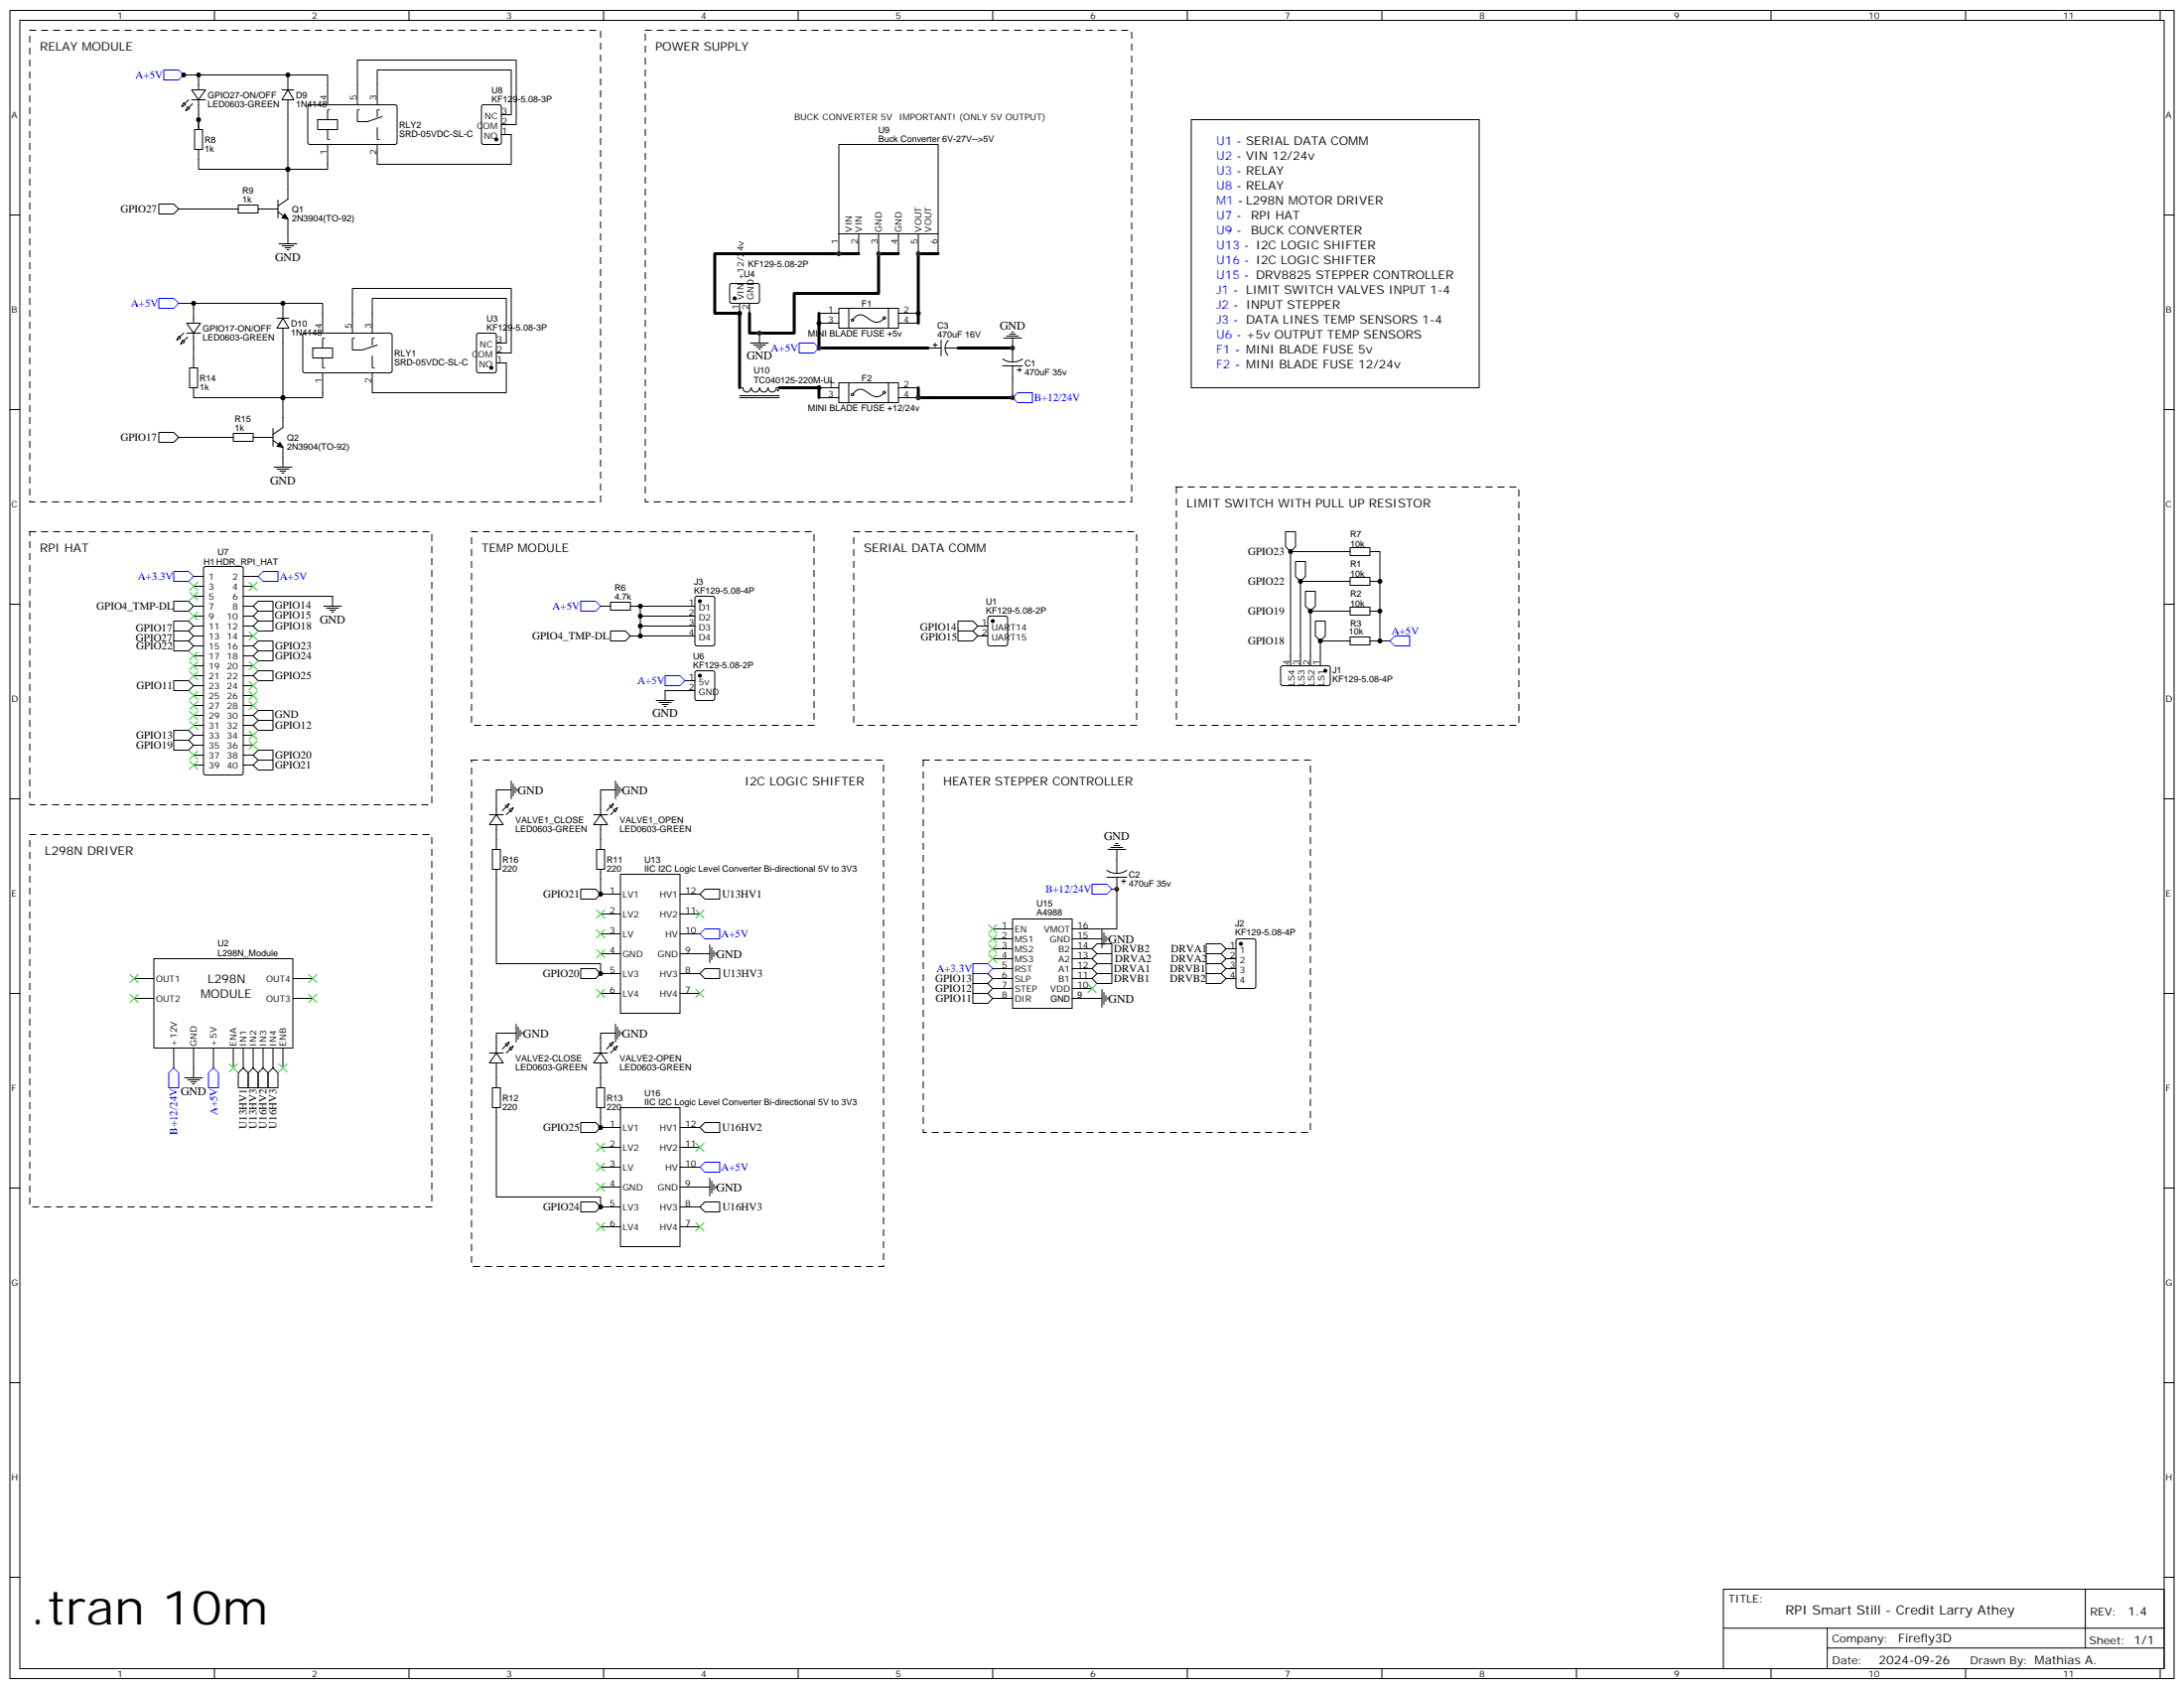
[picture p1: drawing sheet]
<svg xmlns="http://www.w3.org/2000/svg" width="776mm" height="600mm" viewBox="0 0 776 600" stroke-linecap="round" stroke-linejoin="round" font-family="sans-serif">
<g fill="none" stroke="#000" stroke-width=".35">
<path d="M3.5 3.7h769.1v592.7h-769.1zM7.1 7.2h762v585.6h-762zM76.2 3.7v3.5M145.3 3.7v3.5M214.5 3.7v3.5M283.6 3.7v3.5M352.8 3.7v3.5M421.9 3.7v3.5M491.1 3.7v3.5M560.2 3.7v3.5M629.4 3.7v3.5M698.5 3.7v3.5"/>
<path d="M767.6 3.7v3.5M65.3 36.5l.7 .7-1.4 .7zM66.7 37.9l.7 .7-1.4 .7zM68.1 31.9h4.9l-2.4 3.6zM68.1 35.5h4.9M70.6 31.9v-5.3h-5.3h51.1v10.6M70.6 35.5v10.5M100.2 31.9h4.2M102.3 31.9l2.1 3.6h-4.2zM102.3 35.5v24.6h14.1v-8.8M102.3 26.6v5.3M109.6 37.4l.5-.2 30.6 .1 .4 .6-.1 13-.6 .4h-30.6l-.4-.7v-12.7z"/>
<path d="M116.4 39v3.5M127 39v4.2h3.5l5.3-1.7M127 37.2v-15.9h56.4v23h-5.2M134.1 37.2v-12.3h47.6v15.8h-3.5M134.1 39v2.5M171.3 37.4l.5-.2h5.6l.7 .4 .1 13-.5 .7h-5.9l-.6-.4-.1-13zM69.1 46h2.9v7.1h-2.9zM70.6 53.1v7h31.7v10.6l-3.5 2.5M112.9 42.5h7v3.5h-7zM116.4 46v3.6M134.1 45.3v4.3M178.2 47.8h3.5v10.6h-47.6v-7.1"/>
<path d="M423.3 42.5h102.3v95.3h-102.3zM3.5 76.4h3.6M56.4 72.5h5.3l1.8 1.8-1.8 1.7h-5.3zM63.5 74.3h21.2M84.7 72.8h7v2.9h-7zM91.7 74.3h7.1M98.8 75.3l3.5 2.5v8.8M98.8 71.1v6.3M769.1 76.4h3.5M99.1 86.6h6.4M100.2 87.3h4.2M101.2 88h2.2"/>
<path d="M102 88.7h.7M301.6 83.1h-3.5v-31.8h35.3v31.8h-35.3v7M305.2 83.1v7M312.2 83.1v7M319.3 83.1v7M326.3 83.1v7M333.4 83.1v7M63.5 119.4l.7 .7-1.4 .7zM63.5 107.8h5.3v7M66.3 114.8h5l-2.5 3.6zM66.3 118.4h5M68.8 107.8h45.9v10.6"/>
<path d="M68.8 118.4v12.3M98.4 113.1h4.3M100.5 113.1l2.2 3.5h-4.3zM100.5 116.6v24.7h14.2v-8.8M100.5 107.8v5.3M107.8 118.6l.5-.2h30.6l.4 .7v12.9l-.7 .5-30.6-.1-.4-.6v-12.7zM125.2 118.4v-15.9h56.5v22.9h-5.3M132.3 118.4v-12.4h47.6v15.9h-3.5M169.6 118.6l.4-.2h5.7l.6 .4 .1 13-.5 .6-5.9 .1-.6-.5-.1-12.9zM259.5 100.9l.5-.2 9.4 .1 .5 .6-.1 5.9-.6 .5-9.5-.1-.4-.6v-5.7zM262.8 107.8v3.5M266.3 107.8v3.5"/>
<path d="M269.9 118.4v3.5M291 111.3h7.1M298.1 109.5h21.2v7.1h-21.2zM298.1 114.8h-7.1v8.8M301.6 109.5v7.1M303.2 113.4a3.1 3.1 0 0 1 5.2-.4l.6 .5a3.3 3.3 0 0 0 4.8 0M315.7 109.5v7.1M319.3 111.3h7M319.3 114.8h7M357.7 119.4h4.2M358.8 118.7h2.1M359.5 118h.7"/>
<path d="M64.9 120.8l.7 .7-1.4 .7zM67.4 130.7h2.8v7.1h-2.8zM68.8 137.8v3.5h31.7v10.6l-3.5 2.4M111.1 123.6h7.1v3.6h-7.1zM114.7 120.1v3.5M114.7 127.2v3.5M125.2 120.1v4.3h3.6l5.3-1.8M132.3 120.1v2.5M132.3 126.5v4.2M176.4 128.9h3.5v10.6h-47.6v-7M262.8 137.8h1.1M264 137.8a1.41 1.41 0 0 0 1.4 1.5 1.41 1.41 0 0 0 1.4-1.5"/>
<path d="M266.7 121.9h6.3M267 137.8a1.41 1.41 0 0 0 1.4 1.5 1.41 1.41 0 0 0 1.5-1.5M267.8 122.6h4.2M268.8 123.3h2.1M269.5 124h.7M270 137.8a1.41 1.41 0 0 0 1.4 1.5 1.41 1.41 0 0 0 1.4-1.5M276.9 137.8h-1.1a1.41 1.41 0 0 1-1.4 1.5 1.41 1.41 0 0 1-1.4-1.5M291 137.8h7.1M298.1 136h21.2v7.1h-21.2zM301.6 136v7.1M303.2 139.8a3.1 3.1 0 0 1 5.2-.3l.6 .5a3.3 3.3 0 0 0 4.8-.1M315.7 136v7.1"/>
<path d="M319.3 137.8h7M329.8 123.6h4.6M331.6 122.6h1.4M332.3 121.9v1.4M334.4 120.8v5.7M335.8 123.6h4.6M337 120.9a3.8 3.8 0 0 0-.2 5.3M356.3 127.5l1.7 .9 1.8 .2M356.3 130h7.1M356.7 120.1h6.3M359.8 120.1v8.5M359.8 130v11.3"/>
<path d="M361.9 131.4h-.3h1.4M362.3 130.7v1.4M363.4 127.5l-1.7 .8-1.9 .3M3.5 145.5h3.6M56.4 153.6h5.3l1.8 1.8-1.8 1.8h-5.3zM63.5 155.4h19.4M82.9 154h7.1v2.8h-7.1zM90 155.4h7M97 156.5l3.5 2.4v7.1M97 152.2v6.4M262.8 141.3h14.1M262.8 140.6h14.1"/>
<path d="M291 141.3h7.1M319.3 141.3h7M769.1 145.5h3.5M97.4 166h6.3M98.4 166.7h4.3M99.5 167.4h2.1M100.2 168.1h.7M456.8 188.9h3.6v5.3l-1.8 1.8-1.8-1.8zM460.4 199.5h3.5v5.3l-1.8 1.8-1.7-1.8zM479.8 194.6h7v2.8h-7zM479.8 196h-21.2v40.5M486.8 196h3.6v31.7"/>
<path d="M3.5 214.7h3.6M61.7 213.6h5.3l1.8 1.8-1.8 1.7h-5.3zM68.8 215.4h3.5M68.8 204.8h3.5M68.8 208.3h3.5M68.8 211.8h3.5M68.8 218.9h3.5M72.6 201.5l.4-.2h12.7l.5 .2 .2 .5v72.6l-.2 .5-.5 .2h-12.7l-.5-.2-.2-.5v-72.6zM86.4 211.8h31.8v3.6M86.4 215.4h3.6M86.4 204.8h5.3M86.4 208.3h3.6"/>
<path d="M86.4 218.9h3.6M90 218.9l1.7-1.8h5.3v3.6h-5.3zM90 215.4l1.7-1.8h5.3v3.5h-5.3zM115 215.4h6.4M116.1 216.1h4.2M117.1 216.8h2.1M117.8 217.5h.7M213.4 215.4h3.6M217 214h7v2.8h-7zM224 215.4h3.5M227.5 218.9h19.4M246.9 215.4h-19.4v10.6h-3.5"/>
<path d="M247.2 212l.4-.2h5.7l.6 .5 .1 16.5-.5 .6-5.9 .1-.6-.5-.1-16.5zM351.2 219.1l.5-.2h5.7l.6 .4 .1 9.5-.5 .6-5.9 .1-.6-.5-.1-9.4zM463.9 210.1h3.5v5.3l-1.7 1.7-1.8-1.7zM479.8 205.1h7v2.9h-7zM479.8 215.7h7v2.8h-7zM479.8 217.1h-14.1v19.4M479.8 206.6h-17.7v29.9M486.8 206.6h3.6M486.8 217.1h3.6M769.1 214.7h3.5M61.7 227.7h5.3l1.8 1.8-1.8 1.7h-5.3zM61.7 220.7h5.3l1.8 1.7-1.8 1.8h-5.3z"/>
<path d="M61.7 224.2h5.3l1.8 1.8-1.8 1.7h-5.3zM68.8 222.4h3.5M68.8 226h3.5M68.8 229.5h3.5M68.8 233h3.5M68.8 236.5h3.5M86.4 222.4h3.6M86.4 226h3.6M86.4 229.5h3.6M86.4 233h3.6M86.4 236.5h3.6M90 229.5l1.7-1.8h5.3v3.5h-5.3z"/>
<path d="M90 233l1.7-1.8h5.3v3.6h-5.3zM90 222.4l1.7-1.7h5.3v3.5h-5.3zM217 224.2h5.2l1.8 1.8-1.8 1.7h-5.2zM227.5 222.4h19.4M227.5 226h19.4M247.2 238.5l.4-.2h5.7l.6 .4 .1 9.5-.5 .6-5.9 .1-.6-.5-.1-9.4zM340.4 220.7h5.3l1.8 1.7-1.8 1.8h-5.3zM340.4 224.2h5.3l1.8 1.8-1.8 1.7h-5.3zM347.5 222.4h3.5M347.5 226h3.5M455.3 236.7l.5-.2 16.5 .1 .4 .6v6l-.7 .4-16.5-.1-.4-.6v-5.7zM467.4 220.7h3.6v5.3l-1.8 1.7-1.8-1.7z"/>
<path d="M479.8 226.3h7v2.8h-7zM479.8 227.7h-10.6v8.8M486.8 227.7h7.1M61.7 241.8h5.3l1.8 1.8-1.8 1.8h-5.3zM61.7 259.5h5.3l1.8 1.7-1.8 1.8h-5.3zM68.8 240.1h3.5M68.8 243.6h3.5M68.8 247.1h3.5M68.8 250.6h3.5M68.8 254.2h3.5M68.8 257.7h3.5M86.4 240.1h3.6"/>
<path d="M86.4 243.6h3.6M86.4 247.1h3.6M86.4 250.6h3.6M86.4 254.2h3.6M86.4 257.7h3.6M90 240.1l1.7-1.8h5.3v3.5h-5.3zM90 257.7l1.7-1.8h5.3v3.6h-5.3zM90 254.2l1.7-1.8h5.3v3.5h-5.3zM233.2 248.9h6.3M234.2 249.6h4.3M235.3 250.3h2.1M236 251h.7"/>
<path d="M243.4 241.8h3.5M246.9 245.4h-10.5v3.5M61.7 263h5.3l1.8 1.8-1.8 1.7h-5.3zM68.8 261.2h3.5M68.8 264.8h3.5M68.8 268.3h3.5M68.8 271.8h3.5M86.4 261.2h3.6M86.4 264.8h3.6M86.4 268.3h3.6M86.4 271.8h3.6M90 268.3l1.7-1.8h5.3v3.6h-5.3z"/>
<path d="M90 271.8l1.7-1.7h5.3v3.5h-5.3zM181.7 277.5v6.3M182.4 278.5v4.3M183.1 279.6v2.1M218.7 277.5v6.3M219.4 278.5v4.3M220.1 279.6v2.1M3.5 283.8h3.6M173.9 289.5h5M176.4 289.5l2.5 3.5h-5zM176.4 293v8.8M179.6 286.3l1.4-.7-.7 1.4z"/>
<path d="M181 287.7l1.4-.7-.7 1.4zM181.7 280.6h-5.3v8.9M183.8 280.3v.7M211 289.5h4.9M213.4 289.5l2.5 3.5h-4.9zM213.4 293v8.8M216.6 286.3l1.4-.7-.7 1.4zM218 287.7l1.4-.7-.7 1.4zM218.7 280.6h-5.3v8.9M220.8 280.3v.7M396.5 299.7h.7M769.1 283.8h3.5"/>
<path d="M175 301.8h2.8v7.1h-2.8zM176.4 308.9v33.5h37v3.5M206.4 315.9h5.3l1.7 1.8-1.7 1.7h-5.3zM212 301.8h2.8v7.1h-2.8zM213.4 317.7h7.1M213.4 308.9v8.8M220.5 310.6h21.2v49.4h-21.2zM241.7 317.7h7M248.7 317.7l1.8-1.8h5.3v3.5h-5.3zM393.3 309.2l1.7 .8 1.9 .3M393.3 311.7h7.1M393.7 301.8h6.3"/>
<path d="M394.8 301.1h4.2M395.1 315.9h1.8v14.1h-15.9M395.8 300.4h2.1M396.9 301.8v8.5M396.9 311.7v4.2M399 313.1h-.4h1.4M399.3 312.4v1.4M400.4 309.2l-1.7 .8-1.8 .3M213.4 324.7h7.1M213.4 331.8h7.1M213.4 338.8h7.1M241.7 324.7h7"/>
<path d="M241.7 331.8h7M241.7 338.8h10.5M252.2 335.7v6.3M252.9 336.7v4.3M253.6 337.8v2.1M254.4 338.5v.7M352.8 337.1h7M352.8 333.6h7M352.8 330h7M359.8 326.5h21.2v31.7h-21.2zM381 337.1h7.1M381 333.6h10.6"/>
<path d="M388.1 337.1l1.7-1.8h5.3v3.5h-5.3zM391.6 330.4v6.3M392.3 331.4v4.3M393 332.5v2.1M393.7 333.2v.7M428.6 335.3h5.3l1.8 1.8-1.8 1.7h-5.3zM428.6 338.8h5.3l1.8 1.8-1.8 1.8h-5.3zM435.7 337.1h3.5M439.4 333.8l.5-.2h5.7l.6 .4 .1 16.5-.5 .6-5.9 .1-.6-.5-.1-16.4zM3.5 353h3.6M47.6 347.7h7.1M47.6 354.7h7.1"/>
<path d="M54.7 340.6h49.4v31.8h-49.4zM104.1 347.7h7M104.1 354.7h7M206.4 344.1h5.3l1.7 1.8-1.7 1.8h-5.3zM213.4 353h7.1M213.4 345.9h7.1M241.7 353h7M241.7 345.9h7M250.5 344.1h5.3v3.6h-5.3l-1.8-1.8zM345.7 353h5.3l1.8 1.7-1.8 1.8h-5.3zM345.7 349.4h5.3l1.8 1.8-1.8 1.8h-5.3zM345.7 345.9h5.3l1.8 1.8-1.8 1.7h-5.3z"/>
<path d="M352.8 340.6h7M352.8 344.1h7M352.8 347.7h7M352.8 351.2h7M352.8 354.7h7M381 340.6h7.1M381 344.1h7.1M381 347.7h7.1M381 351.2h7.1M381 354.7h10.6M388.1 344.1l1.7-1.7h5.3v3.5h-5.3zM388.1 340.6l1.7-1.8h5.3v3.6h-5.3z"/>
<path d="M388.1 347.7l1.7-1.8h5.3v3.5h-5.3zM391.6 351.5v6.4M392.3 352.6v4.2M393 353.7v2.1M393.7 354.4v.7M428.6 342.4h5.3l1.8 1.7-1.8 1.8h-5.3zM428.6 345.9h5.3l1.8 1.8-1.8 1.7h-5.3zM435.7 340.6h3.5M435.7 344.1h3.5M435.7 347.7h3.5M769.1 353h3.5M61.7 372.4v7"/>
<path d="M68.8 372.4v10.5M75.8 372.4v7M82.9 372.4v7M86.4 372.4v7M90 379.4l1.7 1.8v5.3h-3.5v-5.3zM90 372.4v7M93.5 379.4l1.7 1.8v5.3h-3.5v-5.3zM93.5 372.4v7M97 379.4l1.8 1.8v5.3h-3.6v-5.3zM97 372.4v7M100.5 372.4v7M173.9 374.1h5"/>
<path d="M176.4 374.1l2.5 3.5h-5zM176.4 377.6v8.9M179.6 370.9l1.4-.7-.7 1.5zM181 372.4l1.4-.7-.7 1.4zM183.4 367.1h-7v7M183.4 363.9v6.3M184.1 364.9v4.3M184.9 366v2.1M185.6 366.7v.7M211 374.1h4.9M213.4 374.1l2.5 3.5h-4.9zM213.4 377.6v8.9"/>
<path d="M216.6 370.9l1.4-.7-.7 1.5zM218 372.4l1.4-.7-.7 1.4zM218.7 367.1h-5.3v7M218.7 363.9v6.3M219.4 364.9v4.3M220.1 366v2.1M220.8 366.7v.7M65.6 382.9h6.4M66.7 383.6h4.2M67.7 384.4h2.1M68.4 385.1h.7M84.7 381.2l1.7-1.8 1.8 1.8v5.3h-3.5z"/>
<path d="M175 386.5h2.8v7h-2.8zM176.4 393.5v31.8h37v3.5M206.4 398.8h5.3l1.7 1.8-1.7 1.7h-5.3zM212 386.5h2.8v7h-2.8zM213.4 393.5v7.1M220.5 393.5h21.2v49.4h-21.2zM213.4 400.6h7.1M213.4 407.6h7.1M213.4 414.7h7.1M241.7 400.6h7M241.7 407.6h7M241.7 414.7h7"/>
<path d="M248.7 400.6l1.8-1.8h5.3v3.5h-5.3zM252.2 418.6v6.3M252.9 419.6v4.3M3.5 422.1h3.6M206.4 427h5.3l1.7 1.8-1.7 1.8h-5.3zM213.4 421.7h7.1M213.4 428.8h7.1M213.4 435.9h7.1M241.7 421.7h10.5M241.7 428.8h7M241.7 435.9h7M248.7 428.8l1.8-1.8h5.3v3.6h-5.3z"/>
<path d="M253.6 420.7v2.1M254.4 421.4v.7M769.1 422.1h3.5M3.5 491.2h3.6M769.1 491.2h3.5M3.5 560.4h3.6M612.4 564.6h156.7v28.2h-156.7zM612.5 578.5h156.4M649.3 578.5v14.1M741 564.6l.1 20.9M769.1 560.4h3.5M76.2 592.8v3.6"/>
<path d="M145.3 592.8v3.6M214.5 592.8v3.6M283.6 592.8v3.6M352.8 592.8v3.6M421.9 592.8v3.6M491.1 592.8v3.6M560.2 592.8v3.6M629.4 592.8v3.6M649.3 585.5h119.6M698.5 592.8v3.6M767.6 592.8v3.6"/>
<circle cx="302.9" cy="113.8" r=".42"/>
<circle cx="314.2" cy="113" r=".44"/>
<circle cx="276.4" cy="138.6" r=".18"/>
<circle cx="314.2" cy="139.4" r=".44"/>
<circle cx="302.9" cy="140.2" r=".42"/>
</g>
<path d="M10.6 10.8h202.8v167.5h-202.8zM229.3 10.8h172.9v167.5h-172.9zM418 173h121.8v84.7h-121.8zM10.6 188.9h142.9v97h-142.9zM167.6 188.9h121.7v68.8h-121.7zM303.4 188.9h100.5v68.8h-100.5zM167.6 270.1h146.4v179.9h-146.4zM328.1 270.1h137.6v132.2h-137.6zM10.6 296.5h142.9v132.3h-142.9z" fill="none" stroke="#000" stroke-width=".35" stroke-dasharray="2.1 2.1"/>
<g fill="#000" stroke="#000" stroke-width=".35">
<path d="M67 35.5l-1.4 1.4zM67 38.3l1.4-1.4zM101.2 76l1.1 1.8-2.1-.4zM63.9 119.8l1.4-1.4zM65.3 121.2l1.4-1.4zM99.5 157.2l1 1.7-2.1-.3zM178.5 288l1.4-1.4zM179.9 289.5l1.4-1.5zM215.5 288l1.5-1.4zM218.4 288l-1.4 1.5zM178.5 372.7l1.4-1.4zM179.9 374.1l1.4-1.4z"/>
<path d="M215.5 372.7l1.5-1.4zM217 374.1l1.4-1.4z"/>
<circle cx="176.4" cy="49.6" r=".53"/>
<circle cx="261.1" cy="106" r=".53"/>
<circle cx="174.6" cy="130.7" r=".53"/>
<circle cx="248.7" cy="213.6" r=".53"/>
<circle cx="352.8" cy="220.7" r=".53"/>
<circle cx="471" cy="238.3" r=".53"/>
<circle cx="248.7" cy="240.1" r=".53"/>
<circle cx="441" cy="335.3" r=".53"/>
</g>
<g fill="#000">
<circle cx="65.3" cy="26.6" r=".88"/>
<circle cx="70.6" cy="26.6" r=".88"/>
<circle cx="102.3" cy="26.6" r=".88"/>
<circle cx="116.8" cy="39" r=".18"/>
<circle cx="127.4" cy="39" r=".18"/>
<circle cx="134.4" cy="39" r=".18"/>
<circle cx="70.6" cy="42.5" r=".88"/>
<circle cx="116.8" cy="49.6" r=".18"/>
<circle cx="134.4" cy="49.6" r=".18"/>
<circle cx="102.3" cy="60.1" r=".88"/>
<circle cx="68.8" cy="107.8" r=".88"/>
<circle cx="100.5" cy="107.8" r=".88"/>
<circle cx="262.8" cy="111.3" r=".88"/>
<circle cx="291" cy="114.8" r=".88"/>
<circle cx="326.3" cy="111.3" r=".88"/>
<circle cx="115" cy="130.7" r=".18"/>
<circle cx="115" cy="120.1" r=".18"/>
<circle cx="125.6" cy="120.1" r=".18"/>
<circle cx="132.6" cy="120.1" r=".18"/>
<circle cx="132.6" cy="130.7" r=".18"/>
<circle cx="291" cy="137.8" r=".88"/>
<circle cx="100.5" cy="141.3" r=".88"/>
<circle cx="326.3" cy="141.3" r=".88"/>
<circle cx="458.6" cy="196" r=".88"/>
<circle cx="227.5" cy="215.4" r=".88"/>
<circle cx="227.5" cy="218.9" r=".88"/>
<circle cx="462.1" cy="206.6" r=".88"/>
<circle cx="465.7" cy="217.1" r=".88"/>
<circle cx="490.4" cy="217.1" r=".88"/>
<circle cx="490.4" cy="206.6" r=".88"/>
<circle cx="227.5" cy="226" r=".88"/>
<circle cx="227.5" cy="222.4" r=".88"/>
<circle cx="469.2" cy="227.7" r=".88"/>
<circle cx="490.4" cy="227.7" r=".88"/>
<circle cx="213.4" cy="317.7" r=".88"/>
<circle cx="213.4" cy="345.9" r=".88"/>
<circle cx="213.4" cy="400.6" r=".88"/>
<circle cx="213.4" cy="428.8" r=".88"/>
</g>
<g fill="none" stroke="#00f" stroke-width=".35">
<path d="M58.2 24.9h5.3l1.8 1.7-1.8 1.8h-5.3zM56.4 106h5.3l1.8 1.8-1.8 1.7h-5.3zM284 121.9h5.3l1.7 1.7-1.7 1.8h-5.3zM359.8 141.3l1.8-1.8h5.3v3.6h-5.3zM61.7 203h5.3l1.8 1.8-1.8 1.8h-5.3zM93.5 203h5.3v3.6h-5.3l-1.8-1.8zM206.4 213.6h5.3l1.7 1.8-1.7 1.7h-5.3zM493.9 227.7l1.8-1.7h5.2v3.5h-5.2zM236.4 240.1h5.3l1.7 1.7-1.7 1.8h-5.3zM388.1 314.1h5.2l1.8 1.8-1.8 1.8h-5.2zM248.7 331.8l1.8-1.8h5.3v3.6h-5.3zM345.7 342.4h5.3l1.8 1.7-1.8 1.8h-5.3z"/>
<path d="M61.7 379.4l1.8 1.8v5.3h-3.5v-5.3zM74.1 381.2l1.7-1.8 1.8 1.8v5.3h-3.5zM248.7 414.7l1.8-1.8h5.3v3.6h-5.3z"/>
</g>
<g fill="none" stroke="#3c3" stroke-width=".35">
<path d="M67.4 210.4l2.8 2.9M67.4 206.9l2.8 2.8M67.4 217.5l2.8 2.8M70.2 210.4l-2.8 2.9M70.2 206.9l-2.8 2.8M70.2 217.5l-2.8 2.8M88.5 206.9l2.9 2.8M91.4 206.9l-2.9 2.8M67.4 231.6l2.8 2.8M67.4 235.1l2.8 2.8M67.4 238.7l2.8 2.8M70.2 231.6l-2.8 2.8"/>
<path d="M70.2 235.1l-2.8 2.8M70.2 238.7l-2.8 2.8M88.5 224.5l2.9 2.9M88.5 235.1l2.9 2.8M91.4 224.5l-2.9 2.9M91.4 235.1l-2.9 2.8M67.4 245.7l2.8 2.8M67.4 249.2l2.8 2.9M67.4 252.8l2.8 2.8M67.4 256.3l2.8 2.8M70.2 245.7l-2.8 2.8M70.2 249.2l-2.8 2.9"/>
<path d="M70.2 252.8l-2.8 2.8M70.2 256.3l-2.8 2.8M88.5 249.2l2.9 2.9M88.5 259.8l2.9 2.8M88.5 245.7l2.9 2.8M88.5 242.2l2.9 2.8M91.4 249.2l-2.9 2.9M91.4 245.7l-2.9 2.8M91.4 242.2l-2.9 2.8M91.4 259.8l-2.9 2.8M67.4 266.9l2.8 2.8M67.4 270.4l2.8 2.8"/>
<path d="M70.2 270.4l-2.8 2.8M70.2 266.9l-2.8 2.8M88.5 263.3l2.9 2.9M91.4 263.3l-2.9 2.9M212 323.3l2.8 2.8M212 330.4l2.8 2.8M212 337.4l2.8 2.9M214.8 323.3l-2.8 2.8M214.8 330.4l-2.8 2.8M214.8 337.4l-2.8 2.9M247.3 323.3l2.8 2.8M250.1 323.3l-2.8 2.8"/>
<path d="M351.4 339.2l2.8 2.8M351.4 335.7l2.8 2.8M351.4 332.1l2.8 2.9M351.4 328.6l2.8 2.8M354.2 339.2l-2.8 2.8M354.2 335.7l-2.8 2.8M354.2 332.1l-2.8 2.9M354.2 328.6l-2.8 2.8M46.2 346.3l2.8 2.8M46.2 353.3l2.8 2.8M49 346.3l-2.8 2.8M49 353.3l-2.8 2.8"/>
<path d="M109.7 346.3l2.8 2.8M109.7 353.3l2.8 2.8M112.5 346.3l-2.8 2.8M112.5 353.3l-2.8 2.8M212 351.5l2.8 2.9M214.8 351.5l-2.8 2.9M247.3 351.5l2.8 2.9M250.1 351.5l-2.8 2.9M386.6 349.8l2.9 2.8M389.5 349.8l-2.9 2.8M81.5 378l2.8 2.8M84.3 378l-2.8 2.8"/>
<path d="M99.1 378l2.9 2.8M102 378l-2.9 2.8M212 406.2l2.8 2.8M212 413.3l2.8 2.8M214.8 406.2l-2.8 2.8M214.8 413.3l-2.8 2.8M247.3 406.2l2.8 2.8M250.1 406.2l-2.8 2.8M212 420.3l2.8 2.9M212 434.4l2.8 2.9M214.8 420.3l-2.8 2.9M214.8 434.4l-2.8 2.9"/>
<path d="M247.3 434.4l2.8 2.9M250.1 434.4l-2.8 2.9"/>
</g>
<path d="M305.2 90.1h-51.2v21.2h8.8v26.5M319.3 90.1h-7.1v14.1h-30v14.2h-15.9v-7.1M333.4 90.1h-7.1v24.7M291 111.3v12.3h38.8M276.9 137.8h14.1v3.5M326.3 137.8v3.5h33.5M340.4 123.6h19.4" fill="none" stroke="#000" stroke-width="1.1"/>
<g fill="#c00">
<circle cx="359.8" cy="123.6" r=".88"/>
<circle cx="326.3" cy="141.3" r=".88"/>
<circle cx="359.8" cy="141.3" r=".88"/>
<circle cx="291" cy="123.6" r=".88"/>
<circle cx="269.9" cy="118.4" r=".88"/>
<circle cx="298.1" cy="90.1" r=".88"/>
<circle cx="312.2" cy="90.1" r=".88"/>
<circle cx="326.3" cy="90.1" r=".88"/>
<circle cx="396.9" cy="315.9" r=".88"/>
</g>
<text font-size="16.9" x="10.6" y="577">.tran 10m</text>
<text font-size="4.6" x="634.5" y="573.6">RPI Smart Still - Credit Larry Athey</text>
<g font-size="4.2">
<text x="14.1" y="17.8">RELAY MODULE</text>
<text x="232.8" y="17.8">POWER SUPPLY</text>
<text x="444.5" y="77.8">RPI HAT</text>
<text x="444.5" y="83.1">BUCK CONVERTER</text>
<text x="97.7" y="92.7">GND</text>
<text x="355.2" y="116.9">GND</text>
<text x="265.3" y="127.5">GND</text>
<text x="96" y="172">GND</text>
<text x="421.6" y="180.1">LIMIT SWITCH WITH PULL UP RESISTOR</text>
<text x="14.1" y="196">RPI HAT</text>
<text x="171.1" y="196">TEMP MODULE</text>
<text x="306.9" y="196">SERIAL DATA COMM</text>
<text x="113.6" y="221.4">GND</text>
<text x="231.8" y="254.5">GND</text>
<text x="264.6" y="278.9">I2C LOGIC SHIFTER</text>
<text x="335.1" y="278.9">HEATER STEPPER CONTROLLER</text>
<text x="184" y="282">GND</text>
<text x="221" y="282">GND</text>
<text x="392.3" y="298.6">GND</text>
<text x="15.9" y="303.6">L298N DRIVER</text>
<text x="393.9" y="335">GND</text>
<text x="254.5" y="340.3">GND</text>
<text x="73.7" y="349.2">L298N</text>
<text x="71.3" y="354.4">MODULE</text>
<text x="393.9" y="356.2">GND</text>
<text x="185.9" y="368.5">GND</text>
<text x="221" y="368.5">GND</text>
<text x="64.2" y="389">GND</text>
<text x="254.5" y="423.2">GND</text>
<text x="756.2" y="573.9">1.4</text>
<text x="674.6" y="583.4">Firefly3D</text>
<text x="667.7" y="591.2">2024-09-26</text>
</g>
<g font-size="4.2" fill="#00f">
<text x="432.2" y="51.3">U1 - SERIAL DATA COMM</text>
<text x="432.2" y="56.6">U2 - VIN 12/24v</text>
<text x="432.2" y="61.9">U3 - RELAY</text>
<text x="432.2" y="67.2">U8 - RELAY</text>
<text x="432.2" y="77.8">U7 -</text>
<text x="432.2" y="72.5">M1 - L298N MOTOR DRIVER</text>
<text x="432.2" y="83.1">U9 -</text>
<text x="432.2" y="88.4">U13 - I2C LOGIC SHIFTER</text>
<text x="432.2" y="93.7">U16 - I2C LOGIC SHIFTER</text>
<text x="432.2" y="99">U15 - DRV8825 STEPPER CONTROLLER</text>
<text x="432.2" y="104.2">J1 - LIMIT SWITCH VALVES INPUT 1-4</text>
<text x="432.2" y="109.5">J2 - INPUT STEPPER</text>
<text x="432.2" y="114.8">J3 - DATA LINES TEMP SENSORS 1-4</text>
<text x="432.2" y="120.1">U6 - +5v OUTPUT TEMP SENSORS</text>
<text x="432.2" y="125.4">F1 - MINI BLADE FUSE 5v</text>
<text x="432.2" y="130.7">F2 - MINI BLADE FUSE 12/24v</text>
</g>
<g font-size="3.9" fill="#00f">
<text x="48.2" y="27.9">A+5V</text>
<text x="46.5" y="109">A+5V</text>
<text x="273.9" y="124.8">A+5V</text>
<text x="367.5" y="142.5">B+12/24V</text>
<text x="48.9" y="206">A+3.3V</text>
<text x="99.5" y="206.1">A+5V</text>
<text x="196.3" y="216.6">A+5V</text>
<text x="494.5" y="225.4">A+5V</text>
<text x="226.5" y="243">A+5V</text>
<text x="371.5" y="317.2">B+12/24V</text>
<text x="256.3" y="333">A+5V</text>
<text x="332.8" y="345.4">A+3.3V</text>
<text x="77.2" y="396.3" transform="rotate(-90 77.2 396.3)">A+5V</text>
<text x="63" y="403.1" transform="rotate(-90 63 403.1)">B+12/24V</text>
<text x="256.3" y="415.9">A+5V</text>
</g>
<g font-size="3.9">
<text x="42.9" y="75.5">GPIO27</text>
<text x="42.9" y="156.7">GPIO17</text>
<text x="443.5" y="197.2">GPIO23</text>
<text x="443.5" y="207.8">GPIO22</text>
<text x="34.3" y="216.7">GPIO4_TMP-DL</text>
<text x="97.7" y="219.7">GPIO15</text>
<text x="97.7" y="216.2">GPIO14</text>
<text x="443.5" y="218.4">GPIO19</text>
<text x="48.3" y="224.2">GPIO17</text>
<text x="48.3" y="227.7">GPIO27</text>
<text x="97.8" y="223.7">GPIO18</text>
<text x="189.1" y="227.2">GPIO4_TMP-DL</text>
<text x="327" y="224.1">GPIO14</text>
<text x="327.2" y="227.6">GPIO15</text>
<text x="48.4" y="230.7">GPIO22</text>
<text x="97.8" y="230.7">GPIO23</text>
<text x="443.5" y="229">GPIO18</text>
<text x="97.8" y="234.3">GPIO24</text>
<text x="48.5" y="244.9">GPIO11</text>
<text x="97.8" y="241.3">GPIO25</text>
<text x="97.7" y="255">GND</text>
<text x="48.4" y="262.5">GPIO13</text>
<text x="97.8" y="259">GPIO12</text>
<text x="48.4" y="266">GPIO19</text>
<text x="97.8" y="269.6">GPIO20</text>
<text x="97.7" y="272.9">GPIO21</text>
<text x="193" y="318.9">GPIO21</text>
<text x="256.6" y="319">U13HV1</text>
<text x="395.9" y="338.3">DRVB2</text>
<text x="396.3" y="341.8">DRVA2</text>
<text x="416.1" y="338.3">DRVA1</text>
<text x="416.1" y="341.9">DRVA2</text>
<text x="192.9" y="347.2">GPIO20</text>
<text x="256.8" y="347.2">U13HV3</text>
<text x="395.9" y="345.3">DRVA1</text>
<text x="415.8" y="345.4">DRVB1</text>
<text x="332.4" y="352.4">GPIO12</text>
<text x="332.4" y="348.9">GPIO13</text>
<text x="395.9" y="348.9">DRVB1</text>
<text x="415.8" y="348.9">DRVB2</text>
<text x="332.5" y="356">GPIO11</text>
<text x="87.6" y="401" transform="rotate(-90 87.6 401)">U13HV1</text>
<text x="91.2" y="401" transform="rotate(-90 91.2 401)">U13HV3</text>
<text x="94.7" y="401" transform="rotate(-90 94.7 401)">U16HV2</text>
<text x="98.2" y="401" transform="rotate(-90 98.2 401)">U16HV3</text>
<text x="193" y="401.8">GPIO25</text>
<text x="256.6" y="401.8">U16HV2</text>
<text x="193" y="430.1">GPIO24</text>
<text x="256.7" y="430.1">U16HV3</text>
<text x="614.2" y="569.2">TITLE:</text>
<text x="742.8" y="573.9">REV:</text>
<text x="651.1" y="583.4">Company:</text>
<text x="742.5" y="584">Sheet: 1/1</text>
<text x="651.1" y="591.1">Date:</text>
<text x="700.1" y="591.2">Drawn By: Mathias A.</text>
</g>
<g font-size="3.2">
<text x="41.6" y="6.7">1</text>
<text x="110.8" y="6.7">2</text>
<text x="179.9" y="6.7">3</text>
<text x="249.1" y="6.7">4</text>
<text x="318.2" y="6.7">5</text>
<text x="387.3" y="6.7">6</text>
<text x="456.5" y="6.7">7</text>
<text x="525.6" y="6.7">8</text>
<text x="594.8" y="6.7">9</text>
<text x="663.9" y="6.7">10</text>
<text x="733.1" y="6.7">11</text>
<text x="73.7" y="34.8">GPIO27-ON/OFF</text>
<text x="105.1" y="34.8">D9</text>
<text x="116.1" y="35.5" transform="rotate(-90 116.1 35.5)">4</text>
<text x="126.6" y="35.5" transform="rotate(-90 126.6 35.5)">5</text>
<text x="133.7" y="35.5" transform="rotate(-90 133.7 35.5)">3</text>
<text x="174.6" y="33">U8</text>
<text x="4.1" y="41.8">A</text>
<text x="73.7" y="38">LED0603-GREEN</text>
<text x="105.1" y="38.1">1N4148</text>
<text x="174.6" y="36.2">KF129-5.08-3P</text>
<text x="178.3" y="40.4">3</text>
<text x="769.6" y="41.8">A</text>
<text x="141.8" y="45.4">RLY2</text>
<text x="169.5" y="45.7">COM</text>
<text x="172.3" y="42.2">NC</text>
<text x="178.3" y="47.4">1</text>
<text x="178.3" y="43.9">2</text>
<text x="282.2" y="42.5">BUCK CONVERTER 5V</text>
<text x="312.1" y="47.1">U9</text>
<text x="319.4" y="42.5">IMPORTANT! (ONLY 5V OUTPUT)</text>
<text x="72.7" y="53.9">1k</text>
<text x="72.7" y="50.7">R8</text>
<text x="141.8" y="48.5">SRD-05VDC-SL-C</text>
<text x="172" y="49.2">NO</text>
<text x="312.1" y="50.3">Buck Converter 6V-27V--&gt;5V</text>
<text x="116.1" y="55.1" transform="rotate(-90 116.1 55.1)">1</text>
<text x="133.7" y="55.1" transform="rotate(-90 133.7 55.1)">2</text>
<text x="86.1" y="71.8">1k</text>
<text x="86.1" y="68.7">R9</text>
<text x="103.7" y="75.4">Q1</text>
<text x="103.7" y="78.6">2N3904(TO-92)</text>
<text x="302.7" y="82.4" transform="rotate(-90 302.7 82.4)">VIN</text>
<text x="306.2" y="82.4" transform="rotate(-90 306.2 82.4)">VIN</text>
<text x="313.3" y="82.4" transform="rotate(-90 313.3 82.4)">GND</text>
<text x="320.3" y="82.4" transform="rotate(-90 320.3 82.4)">GND</text>
<text x="327.4" y="82.4" transform="rotate(-90 327.4 82.4)">VOUT</text>
<text x="330.9" y="82.4" transform="rotate(-90 330.9 82.4)">VOUT</text>
<text x="297.7" y="86.9" transform="rotate(-90 297.7 86.9)">1</text>
<text x="304.8" y="86.9" transform="rotate(-90 304.8 86.9)">2</text>
<text x="311.9" y="86.9" transform="rotate(-90 311.9 86.9)">3</text>
<text x="318.9" y="86.9" transform="rotate(-90 318.9 86.9)">4</text>
<text x="326" y="86.9" transform="rotate(-90 326 86.9)">5</text>
<text x="333" y="86.9" transform="rotate(-90 333 86.9)">6</text>
<text x="265.8" y="94.8">KF129-5.08-2P</text>
<text x="264.2" y="98.3">U4</text>
<text x="264.2" y="106.5" transform="rotate(-90 264.2 106.5)">VIN +12/24v</text>
<text x="267.8" y="106.5" transform="rotate(-90 267.8 106.5)">GND</text>
<text x="4.1" y="110.9">B</text>
<text x="262.5" y="110" transform="rotate(-90 262.5 110)">1</text>
<text x="266" y="110" transform="rotate(-90 266 110)">2</text>
<text x="294.3" y="110.9">1</text>
<text x="306.2" y="108.9">F1</text>
<text x="321" y="110.9">2</text>
<text x="769.6" y="110.9">B</text>
<text x="72" y="117.7">GPIO17-ON/OFF</text>
<text x="103.4" y="119.2">1N4148</text>
<text x="103.4" y="116">D10</text>
<text x="114.3" y="116.6" transform="rotate(-90 114.3 116.6)">4</text>
<text x="124.9" y="116.6" transform="rotate(-90 124.9 116.6)">5</text>
<text x="131.9" y="116.6" transform="rotate(-90 131.9 116.6)">3</text>
<text x="172.9" y="117.3">KF129-5.08-3P</text>
<text x="172.9" y="114.2">U3</text>
<text x="287.1" y="119.5">MINI BLADE FUSE +5v</text>
<text x="294.3" y="114.5">3</text>
<text x="321" y="114.5">4</text>
<text x="333" y="119.8">470uF 16V</text>
<text x="333" y="116.6">C3</text>
<text x="72" y="120.9">LED0603-GREEN</text>
<text x="170.5" y="123.3">NC</text>
<text x="176.6" y="125.1">2</text>
<text x="176.6" y="121.5">3</text>
<text x="140.1" y="129.7">SRD-05VDC-SL-C</text>
<text x="140.1" y="126.5">RLY1</text>
<text x="167.7" y="126.8">COM</text>
<text x="170.2" y="130.4">NO</text>
<text x="176.6" y="128.6">1</text>
<text x="364.1" y="130.1">C1</text>
<text x="70.9" y="135.4">R14</text>
<text x="114.3" y="136.2" transform="rotate(-90 114.3 136.2)">1</text>
<text x="131.9" y="136.2" transform="rotate(-90 131.9 136.2)">2</text>
<text x="267.8" y="136">TC040125-220M-UL</text>
<text x="267.8" y="132.8">U10</text>
<text x="294.3" y="137.4">1</text>
<text x="306.2" y="135.4">F2</text>
<text x="321" y="137.4">2</text>
<text x="364.1" y="133.3">470uF 35v</text>
<text x="70.9" y="138.6">1k</text>
<text x="294.3" y="140.9">3</text>
<text x="321" y="140.9">4</text>
<text x="83.4" y="149.8">R15</text>
<text x="287.1" y="146">MINI BLADE FUSE +12/24v</text>
<text x="83.4" y="152.9">1k</text>
<text x="102" y="159.8">2N3904(TO-92)</text>
<text x="102" y="156.5">Q2</text>
<text x="4.1" y="180.1">C</text>
<text x="769.6" y="180.1">C</text>
<text x="479.8" y="190.7">R7</text>
<text x="77.3" y="197.1">U7</text>
<text x="479.8" y="194.2">10k</text>
<text x="72.3" y="200.6">H1HDR_RPI_HAT</text>
<text x="479.8" y="201.3">R1</text>
<text x="74.1" y="205.8">1</text>
<text x="74.1" y="209.4">3</text>
<text x="82.6" y="205.8">2</text>
<text x="82.6" y="209.4">4</text>
<text x="218.4" y="209.8">R6</text>
<text x="246.6" y="207.6">J3</text>
<text x="479.8" y="204.8">10k</text>
<text x="74.1" y="212.9">5</text>
<text x="82.6" y="212.9">6</text>
<text x="218.4" y="212.9">4.7k</text>
<text x="244.8" y="215">1</text>
<text x="246.6" y="210.8">KF129-5.08-4P</text>
<text x="350.3" y="214.7">U1</text>
<text x="479.8" y="215.4">10k</text>
<text x="479.8" y="211.8">R2</text>
<text x="74.1" y="216.4">7</text>
<text x="74.1" y="220">9</text>
<text x="80.6" y="220">10</text>
<text x="82.6" y="216.4">8</text>
<text x="244.8" y="218.5">2</text>
<text x="248.2" y="216.8">D1</text>
<text x="248.2" y="220.3">D2</text>
<text x="350.3" y="217.8">KF129-5.08-2P</text>
<text x="74.1" y="223.5">11</text>
<text x="74.1" y="227">13</text>
<text x="80.6" y="223.5">12</text>
<text x="80.6" y="227">14</text>
<text x="244.8" y="222.1">3</text>
<text x="244.8" y="225.6">4</text>
<text x="248.2" y="223.8">D3</text>
<text x="248.2" y="227.4">D4</text>
<text x="348.8" y="222.1">1</text>
<text x="348.8" y="225.6">2</text>
<text x="352.3" y="223.8">UART14</text>
<text x="352.3" y="227.4">UART15</text>
<text x="479.4" y="225.3">10k</text>
<text x="479.8" y="222.4">R3</text>
<text x="74.1" y="230.5">15</text>
<text x="80.6" y="230.5">16</text>
<text x="74.1" y="234.1">17</text>
<text x="74.1" y="237.6">19</text>
<text x="80.6" y="234.1">18</text>
<text x="80.6" y="237.6">20</text>
<text x="246.3" y="237.2">KF129-5.08-2P</text>
<text x="246.3" y="234.1">U6</text>
<text x="458.3" y="236.4" transform="rotate(-90 458.3 236.4)">4</text>
<text x="461.8" y="236.4" transform="rotate(-90 461.8 236.4)">3</text>
<text x="465.3" y="236.4" transform="rotate(-90 465.3 236.4)">2</text>
<text x="468.8" y="236.4" transform="rotate(-90 468.8 236.4)">1</text>
<text x="473.4" y="239.1">J1</text>
<text x="74.1" y="241.1">21</text>
<text x="74.1" y="244.7">23</text>
<text x="80.6" y="241.1">22</text>
<text x="80.6" y="244.7">24</text>
<text x="244.8" y="241.5">1</text>
<text x="244.8" y="245">2</text>
<text x="248.2" y="243.2">5v</text>
<text x="460" y="243.8" transform="rotate(-90 460 243.8)">LS4</text>
<text x="463.5" y="243.8" transform="rotate(-90 463.5 243.8)">LS3</text>
<text x="467.1" y="243.8" transform="rotate(-90 467.1 243.8)">LS2</text>
<text x="470.6" y="243.8" transform="rotate(-90 470.6 243.8)">LS1</text>
<text x="473.4" y="242.2">KF129-5.08-4P</text>
<text x="4.1" y="249.2">D</text>
<text x="74.1" y="248.2">25</text>
<text x="74.1" y="251.7">27</text>
<text x="80.6" y="248.2">26</text>
<text x="80.6" y="251.7">28</text>
<text x="248.2" y="246.8">GND</text>
<text x="769.6" y="249.2">D</text>
<text x="74.1" y="255.2">29</text>
<text x="80.6" y="255.2">30</text>
<text x="74.1" y="258.8">31</text>
<text x="74.1" y="262.3">33</text>
<text x="80.6" y="258.8">32</text>
<text x="80.6" y="262.3">34</text>
<text x="74.1" y="265.8">35</text>
<text x="74.1" y="269.3">37</text>
<text x="80.6" y="265.8">36</text>
<text x="80.6" y="269.3">38</text>
<text x="74.1" y="272.9">39</text>
<text x="80.6" y="272.9">40</text>
<text x="183.1" y="292.4">VALVE1_CLOSE</text>
<text x="220.1" y="292.4">VALVE1_OPEN</text>
<text x="183.1" y="295.5">LED0603-GREEN</text>
<text x="220.1" y="295.5">LED0603-GREEN</text>
<text x="178.5" y="309.6">220</text>
<text x="178.5" y="306.5">R16</text>
<text x="215.5" y="309.6">220</text>
<text x="215.5" y="306.5">R11</text>
<text x="229" y="309.6">IIC I2C Logic Level Converter Bi-directional 5V to 3V3</text>
<text x="229" y="306.4">U13</text>
<text x="401.1" y="311.8">C2</text>
<text x="216.7" y="317.3">1</text>
<text x="243.4" y="317.3">12</text>
<text x="401.1" y="314.9">470uF 35v</text>
<text x="4.1" y="318.4">E</text>
<text x="221.2" y="318.7">LV1</text>
<text x="234.4" y="318.7">HV1</text>
<text x="368.3" y="322.1">U15</text>
<text x="769.6" y="318.4">E</text>
<text x="216.7" y="324.4">2</text>
<text x="221.2" y="325.8">LV2</text>
<text x="234.4" y="325.8">HV2</text>
<text x="243.4" y="324.4">11</text>
<text x="356.1" y="329.7">1</text>
<text x="368.3" y="325.3">A4988</text>
<text x="382.8" y="329.7">16</text>
<text x="438.9" y="329.3">J2</text>
<text x="216.7" y="331.4">3</text>
<text x="221.2" y="332.8">LV</text>
<text x="236.4" y="332.8">HV</text>
<text x="243.4" y="331.4">10</text>
<text x="356.1" y="333.2">2</text>
<text x="360.5" y="331.1">EN</text>
<text x="360.5" y="334.6">MS1</text>
<text x="371" y="331.1">VMOT</text>
<text x="373" y="334.6">GND</text>
<text x="382.8" y="333.2">15</text>
<text x="438.9" y="332.4">KF129-5.08-4P</text>
<text x="77.3" y="339.5">L298N_Module</text>
<text x="77.3" y="336.3">U2</text>
<text x="216.7" y="338.5">4</text>
<text x="221.2" y="339.9">GND</text>
<text x="233.7" y="339.9">GND</text>
<text x="243.4" y="338.5">9</text>
<text x="356.1" y="336.7">3</text>
<text x="356.1" y="340.3">4</text>
<text x="360.5" y="338.1">MS2</text>
<text x="360.5" y="341.7">MS3</text>
<text x="376.1" y="338.1">B2</text>
<text x="376.1" y="341.7">A2</text>
<text x="382.8" y="340.3">13</text>
<text x="382.8" y="336.7">14</text>
<text x="437" y="336.7">1</text>
<text x="437" y="340.3">2</text>
<text x="440.5" y="338.5">1</text>
<text x="216.7" y="345.5">5</text>
<text x="221.2" y="347">LV3</text>
<text x="234.4" y="347">HV3</text>
<text x="243.4" y="345.5">8</text>
<text x="356.1" y="343.8">5</text>
<text x="356.1" y="347.3">6</text>
<text x="360.5" y="345.2">RST</text>
<text x="376.1" y="345.2">A1</text>
<text x="382.8" y="347.3">11</text>
<text x="382.8" y="343.8">12</text>
<text x="437" y="343.8">3</text>
<text x="437" y="347.3">4</text>
<text x="440.5" y="342">2</text>
<text x="440.5" y="345.5">3</text>
<text x="55.4" y="348.7">OUT1</text>
<text x="94.6" y="348.7">OUT4</text>
<text x="216.7" y="352.6">6</text>
<text x="243.4" y="352.6">7</text>
<text x="356.1" y="350.8">7</text>
<text x="360.5" y="348.7">SLP</text>
<text x="360.5" y="352.2">STEP</text>
<text x="373.2" y="352.2">VDD</text>
<text x="376.1" y="348.7">B1</text>
<text x="382.8" y="350.8">10</text>
<text x="440.5" y="349.1">4</text>
<text x="55.4" y="355.8">OUT2</text>
<text x="94.6" y="355.8">OUT3</text>
<text x="221.2" y="354">LV4</text>
<text x="234.4" y="354">HV4</text>
<text x="356.1" y="354.4">8</text>
<text x="360.5" y="355.8">DIR</text>
<text x="373.2" y="355.8">GND</text>
<text x="382.8" y="354.4">9</text>
<text x="62.8" y="371.7" transform="rotate(-90 62.8 371.7)">+12V</text>
<text x="69.8" y="371.7" transform="rotate(-90 69.8 371.7)">GND</text>
<text x="76.9" y="371.7" transform="rotate(-90 76.9 371.7)">+5V</text>
<text x="84" y="371.7" transform="rotate(-90 84 371.7)">ENA</text>
<text x="87.5" y="371.7" transform="rotate(-90 87.5 371.7)">IN1</text>
<text x="91" y="371.7" transform="rotate(-90 91 371.7)">IN2</text>
<text x="94.5" y="371.7" transform="rotate(-90 94.5 371.7)">IN3</text>
<text x="98.1" y="371.7" transform="rotate(-90 98.1 371.7)">IN4</text>
<text x="101.6" y="371.7" transform="rotate(-90 101.6 371.7)">ENB</text>
<text x="183.1" y="377">VALVE2-CLOSE</text>
<text x="220.1" y="377">VALVE2-OPEN</text>
<text x="183.1" y="380.2">LED0603-GREEN</text>
<text x="220.1" y="380.2">LED0603-GREEN</text>
<text x="4.1" y="387.5">F</text>
<text x="229" y="389.3">U16</text>
<text x="769.6" y="387.5">F</text>
<text x="178.5" y="394.3">220</text>
<text x="178.5" y="391.1">R12</text>
<text x="215.5" y="394.3">220</text>
<text x="215.5" y="391.1">R13</text>
<text x="229" y="392.5">IIC I2C Logic Level Converter Bi-directional 5V to 3V3</text>
<text x="216.7" y="400.2">1</text>
<text x="221.2" y="401.6">LV1</text>
<text x="234.4" y="401.6">HV1</text>
<text x="243.4" y="400.2">12</text>
<text x="216.7" y="407.3">2</text>
<text x="243.4" y="407.3">11</text>
<text x="221.2" y="408.7">LV2</text>
<text x="234.4" y="408.7">HV2</text>
<text x="216.7" y="414.3">3</text>
<text x="221.2" y="415.7">LV</text>
<text x="236.4" y="415.7">HV</text>
<text x="243.4" y="414.3">10</text>
<text x="216.7" y="421.4">4</text>
<text x="221.2" y="422.8">GND</text>
<text x="233.7" y="422.8">GND</text>
<text x="243.4" y="421.4">9</text>
<text x="216.7" y="428.4">5</text>
<text x="221.2" y="429.9">LV3</text>
<text x="234.4" y="429.9">HV3</text>
<text x="243.4" y="428.4">8</text>
<text x="216.7" y="435.5">6</text>
<text x="221.2" y="436.9">LV4</text>
<text x="234.4" y="436.9">HV4</text>
<text x="243.4" y="435.5">7</text>
<text x="4.1" y="456.7">G</text>
<text x="769.6" y="456.7">G</text>
<text x="4.1" y="525.8">H</text>
<text x="769.6" y="525.8">H</text>
<text x="41.6" y="595.8">1</text>
<text x="110.8" y="595.8">2</text>
<text x="179.9" y="595.8">3</text>
<text x="249.1" y="595.8">4</text>
<text x="318.2" y="595.8">5</text>
<text x="387.3" y="595.8">6</text>
<text x="456.5" y="595.8">7</text>
<text x="525.6" y="595.8">8</text>
<text x="594.8" y="595.8">9</text>
<text x="663.9" y="595.8">10</text>
<text x="733.1" y="595.8">11</text>
</g>
</svg>
